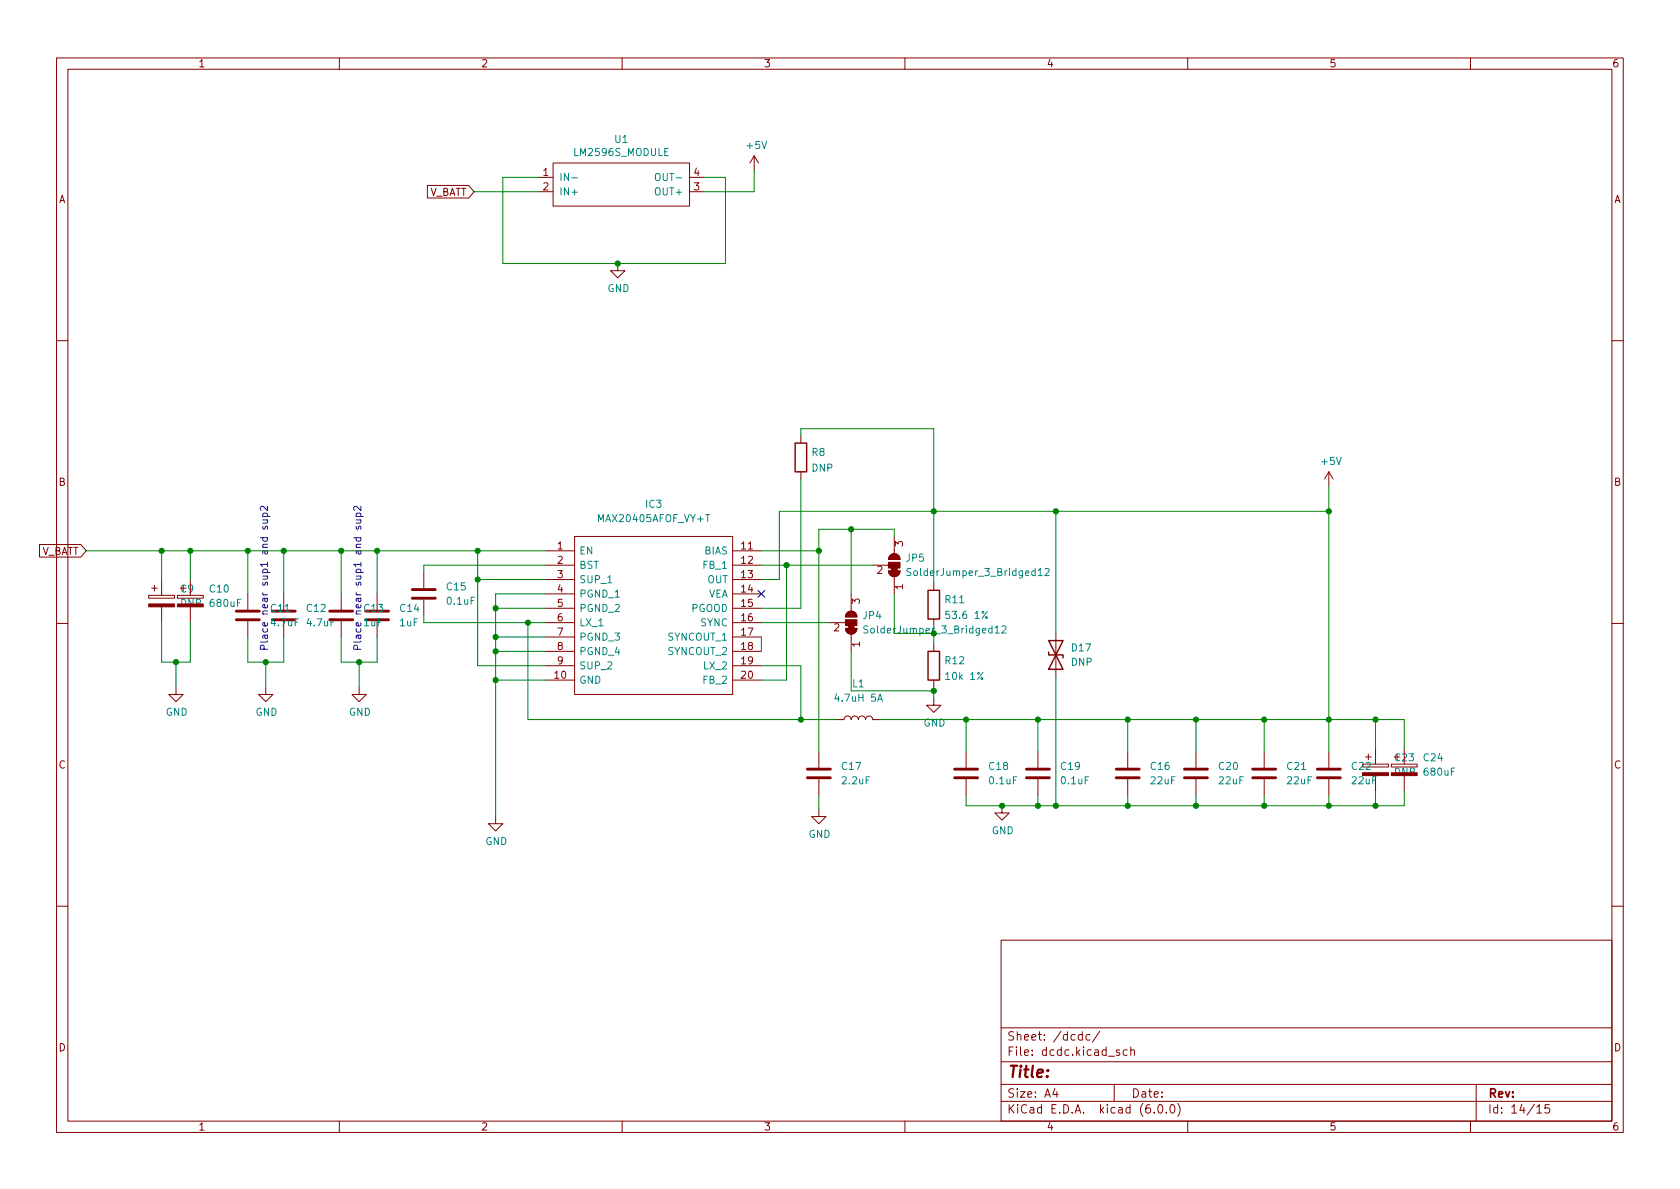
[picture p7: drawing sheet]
<svg xmlns="http://www.w3.org/2000/svg" width="297mm" height="210mm" viewBox="0 0 297 210" stroke-linecap="round" stroke-linejoin="round" font-family="sans-serif">
<g fill="none" stroke="#840000" stroke-width=".18">
<path d="M10 10.2h277v190.1h-277zM12 12.2h273v186.1h-273zM60 10.2v2M110 10.2v2M160 10.2v2M210 10.2v2M260 10.2v2M75.6 32.8h7.3l.9 1.1-.9 1.1h-7.3zM95.2 31.4h2.6M95.2 33.9h2.6M97.8 28.8h24.1v7.6h-24.1zM121.9 31.4h2.6"/>
<path d="M121.9 33.9h2.6M133.3 27.6l-.7 1.2M133.3 27.6v2.5M133.3 27.6l.8 1.2M109.2 46.6v1.3h1.3l-1.3 1.2-1.3-1.2h1.3M10 60.2h2M141.6 77.1v1.3M285 60.2h2M7 96.3h7.3l.9 1.1-.9 1.1h-7.3zM96.5 97.4h5.1M96.5 99.9h5.1M101.6 94.9h27.9v27.9h-27.9z"/>
<path d="M129.5 97.4h5.1M129.5 99.9h5.1M141.6 83.4v1.3M154.3 99.9h2.8M157.4 98.2a1.02 1.02 0 0 1 1.1-.2 1.02 1.02 0 0 1 .6 .9h-2zM158.1 94.9v3M234.9 83.4l-.7 1.3M234.9 83.4v2.6M234.9 83.4l.8 1.3M10 110.2h2M26.3 105.3h4.6v.5h-4.6zM26.8 104h1"/>
<path d="M27.3 103.5v1M28.6 102.5v2.8M28.6 107.3v2.8M31.4 105.3h4.5v.5h-4.5zM33.7 102.5v2.8M33.7 107.3v2.8M43.8 105v2.8M43.8 109.8v2.8M50.2 105v2.8M50.2 109.8v2.8M60.3 105v2.8M60.3 109.8v2.8"/>
<path d="M66.7 105v2.8M66.7 109.8v2.8M74.9 101.2v2.8M74.9 106v2.8M96.5 102.5h5.1M96.5 105h5.1M96.5 107.6h5.1M96.5 110.1h5.1M96.5 112.6h5.1M96.5 115.2h5.1M96.5 117.7h5.1M129.5 102.5h5.1"/>
<path d="M129.5 105h5.1M129.5 107.6h5.1M129.5 110.1h5.1M129.5 112.6h5.1M129.5 115.2h5.1M129.5 117.7h5.1M146.7 110.1h2.8M149.5 111.1h2a1.02 1.02 0 0 1-1 1 1.02 1.02 0 0 1-1-1zM149.8 108.4a1.02 1.02 0 0 1 1.1-.3 1.02 1.02 0 0 1 .6 1h-2zM150.5 105v3.1M150.5 112.1v3.1M157.1 101h2a1.02 1.02 0 0 1-1 1 1.02 1.02 0 0 1-1-1z"/>
<path d="M158.1 102v3M165.1 103.1v1.3M165.1 109.5v1.2M165.1 113.9v1.3M186.7 112v7.6M285 110.2h2M31.1 121.5v1.3h1.3l-1.3 1.3-1.3-1.3h1.3M47 121.5v1.3h1.3l-1.3 1.3-1.3-1.3h1.3M63.5 121.5v1.3h1.3l-1.3 1.3-1.3-1.3h1.3M96.5 120.3h5.1M129.5 120.3h5.1M144.8 133v2.8"/>
<path d="M144.8 137.8v2.8M148 127.2h1.2a.64 .64 0 0 1 .7-.6 .64 .64 0 0 1 .6 .6 .64 .64 0 0 1 .6-.6 .64 .64 0 0 1 .7 .6 .64 .64 0 0 1 .6-.6 .64 .64 0 0 1 .6 .6 .64 .64 0 0 1 .7-.6 .64 .64 0 0 1 .6 .6h1.3M165.1 123.4v1.3h1.3l-1.3 1.3-1.3-1.3h1.3M165.1 120.3v1.2M170.8 133v2.8M170.8 137.8v2.8M183.5 133v2.8M183.5 137.8v2.8M199.4 133v2.8M199.4 137.8v2.8M211.5 133v2.8M211.5 137.8v2.8"/>
<path d="M223.5 133v2.8M223.5 137.8v2.8M234.9 133v2.8M234.9 137.8v2.8M240.9 135.1h4.6v.5h-4.6zM241.4 133.9h1M241.9 133.3v1.1M243.2 132.3v2.8M243.2 137.2v2.7M246 135.1h4.6v.5h-4.6zM248.3 132.3v2.8M248.3 137.2v2.7"/>
<path d="M87.6 144.4v1.3h1.3l-1.3 1.2-1.2-1.2h1.2M144.8 143.1v1.3h1.2l-1.2 1.3-1.3-1.3h1.3M177.2 142.5v1.3h1.2l-1.2 1.2-1.3-1.2h1.3M10 160.2h2M177 166.3h108v32h-108zM285 160.2h2M60 198.3v2M110 198.3v2M160 198.3v2M177 194.8h108M177 191.8h108M177 187.8h108"/>
<path d="M177 181.8h108M186.5 192.5l-.4 1h1M186.9 193v1M191.4 183l-.5-.1-.3 .3v.4l.2 .3h.6M191.4 182.4v1.5M192.7 183l-.4-.1-.3 .3v.4l.1 .3h.6M194.4 182.4l-1.3 1.9M197 191.8v3M197.9 185.7l-.3-.1-.2 .2v.3l.5 .1v.4h-.5M199.3 185.7l-.4-.1-.3 .3v.4l.1 .3h.6M199.9 185.8l.2-.2 .4 .1 .1 .9M199.9 185.1v1.5"/>
<path d="M204.1 196.7v.1M204.9 195.4l.2-.1a.81 .81 0 0 1 .6 .7 .81 .81 0 0 1-.3 .8h-.2a.81 .81 0 0 1-.6-.6 .81 .81 0 0 1 .3-.8zM206.2 196.7v.1M207.1 195.4l.1-.1a.81 .81 0 0 1 .6 .7 .81 .81 0 0 1-.3 .8h-.1a.81 .81 0 0 1-.6-.6 .81 .81 0 0 1 .3-.8zM208.2 195.1a1.72 1.72 0 0 1 0 2.3M210 198.3v2M260 198.3v2M261 191.8v6.5M271.7 195.8l.5-.5v1.5M271.7 196.8h.9M273.9 195.3h-.7l-.1 .7 .3-.1 .5 .1 .1 .2-.1 .5-.2 .1-.6-.1"/>
</g>
<g fill="none" stroke="#840000" stroke-width=".51">
<path d="M41.8 109.6h4M41.8 108.1h4M48.1 109.6h4.1M48.1 108.1h4.1M58.3 109.6h4.1M58.3 108.1h4.1M64.6 109.6h4.1M64.6 108.1h4.1M72.9 105.8h4.1M72.9 104.3h4.1M142.7 137.5h4.1M142.7 136h4.1"/>
<path d="M168.8 137.5h4M168.8 136h4M181.5 137.5h4M181.5 136h4M197.4 137.5h4M197.4 136h4M209.4 137.5h4.1M209.4 136h4.1M221.5 137.5h4.1M221.5 136h4.1M232.9 137.5h4.1M232.9 136h4.1"/>
</g>
<g fill="#840000" stroke="#840000" stroke-width=".18">
<path d="M26.3 106.8h4.6v.5h-4.6z"/>
<path d="M31.4 106.8h4.5v.5h-4.5z"/>
<path d="M240.9 136.6h4.6v.6h-4.6z"/>
<path d="M246 136.6h4.6v.6h-4.6z"/>
<path d="M157.6 100.5h1v.5h-1z"/>
<path d="M157.1 101h2a1.02 1.02 0 0 1-1 1 1.02 1.02 0 0 1-1-1z"/>
<path d="M157.1 99.4h2v1.1h-2z"/>
<path d="M157.4 98.2a1.02 1.02 0 0 1 1.1-.2 1.02 1.02 0 0 1 .6 .9h-2z"/>
<path d="M150 110.6h1v.5h-1z"/>
<path d="M149.5 111.1h2a1.02 1.02 0 0 1-1 1 1.02 1.02 0 0 1-1-1z"/>
<path d="M149.5 109.6h2v1h-2z"/>
<path d="M149.8 108.4a1.02 1.02 0 0 1 1.1-.3 1.02 1.02 0 0 1 .6 1h-2z"/>
</g>
<path d="M101.1 31.5h1M115.9 30.8l.3-.1a.43 .43 0 0 1 .5 .4v.4a.42 .42 0 0 1-.4 .5 .42 .42 0 0 1-.4-.5zM153.4 110.7h-.4l-.2 .1v.4l.5 .2 .1 .3-.2 .2h-.5M161.1 100.6l-.5-.1-.2 .1v.4l.5 .2 .2 .3-.3 .3-.5-.1M175.9 111l.4-.3v1.2M175.9 111.9h.8M177.2 110.8l.4-.1 .3 .3-.8 .9h.8M183.6 100.9l.3-.4v1.3M183.6 101.8h.7M184.8 100.6l.5-.1 .2 .4-.8 .9h.8M155.2 124l.4-1.3 .4 1.3" fill="none" stroke="#008484" stroke-width=".18"/>
<path d="M140.6 78.4h2v5h-2zM164.1 104.4h2v5.1h-2zM164.1 115.2h2v5.1h-2zM185.4 115.3v.5h2.6v.5M185.4 113.3h2.6l-2.6 5.1h2.6z" fill="none" stroke="#840000" stroke-width=".25"/>
<path d="M46.5 91.9h.8M46.5 91.3h1.2M46.5 93.1v.3l.1 .2 .2-.1 .1-.4h.3v.5M46.5 91.3v-.3l.2-.3 .5 .2v.4M47.2 91.9l.1 .2-.1 .3-.7 .1M47.3 89.5v.8l-.9-.8-.4 .3 .2 .5M63 91.9h.8M63 91.3h1.2M63 93.1v.3l.1 .2 .2-.1 .2-.4h.3v.5M63 91.3v-.3l.2-.3 .6 .2v.4M63.7 91.9l.1 .2v.3l-.8 .1M63.8 89.5v.8l-.9-.8-.4 .3 .2 .5" fill="none" stroke="#0000c2" stroke-width=".18"/>
<g fill="none" stroke="#008400" stroke-width=".18">
<path d="M83.8 33.9h11.4M95.2 31.4h-6.3v15.2h39.4v-15.2h-3.8M133.3 30.1v3.8h-8.8M141.6 77.1v-1.3h23.5v27.3M15.2 97.4h81.3M28.6 97.4v5.1M33.7 97.4v5.1M43.8 97.4v7.6M50.2 97.4v7.6M60.3 97.4v7.6M66.7 97.4v7.6M84.5 97.4v20.3h12"/>
<path d="M96.5 99.9h-21.6v1.3M134.6 97.4h10.2M134.6 99.9h19.7M139.1 99.9v20.4h-4.5M141.6 84.7v22.9h-7M150.5 93.6v11.4M158.1 94.9v-1.3h-13.3v39.4M186.7 90.4v21.6M234.9 86v47M234.9 90.4h-97.1v12.1h-3.2M28.6 110.1v7h5.1v-7M31.1 117.1v4.4"/>
<path d="M43.8 112.6v4.5h6.4v-4.5M47 117.1v4.4M60.3 112.6v4.5h6.4v-4.5M63.5 117.1v4.4M74.9 108.8v1.3h21.6M84.5 102.5h12M87.6 107.6h8.9M87.6 112.6h8.9M87.6 115.2h8.9M93.3 110.1v17.1h54.7M96.5 105h-8.9v39.4M134.6 117.7h7v9.5"/>
<path d="M134.6 110.1h12.1M134.6 112.6v2.6M150.5 115.2v7h14.6M158.1 105v7h7v1.9M186.7 119.6v22.9M87.6 120.3h8.9M155.6 127.2h92.7v5.1M165.1 121.5v1.9M170.8 127.2v5.8M183.5 127.2v5.8M199.4 127.2v5.8M211.5 127.2v5.8"/>
<path d="M223.5 127.2v5.8M243.2 127.2v5.1M243.2 139.9v2.6M248.3 139.9v2.6h-77.5v-1.9M144.8 140.6v2.5M183.5 140.6v1.9M199.4 140.6v1.9M211.5 140.6v1.9M223.5 140.6v1.9M234.9 140.6v1.9"/>
</g>
<path d="M134 104.4l1.2 1.2M135.2 104.4l-1.2 1.2" fill="none" stroke="#000084" stroke-width=".18"/>
<g fill="#008400" stroke="#008400" stroke-width=".18">
<circle cx="243.2" cy="142.5" r=".46"/>
<circle cx="199.4" cy="142.5" r=".46"/>
<circle cx="223.5" cy="127.2" r=".46"/>
<circle cx="234.9" cy="127.2" r=".46"/>
<circle cx="234.9" cy="90.4" r=".46"/>
<circle cx="211.5" cy="142.5" r=".46"/>
<circle cx="211.5" cy="127.2" r=".46"/>
<circle cx="223.5" cy="142.5" r=".46"/>
<circle cx="243.2" cy="127.2" r=".46"/>
<circle cx="199.4" cy="127.2" r=".46"/>
<circle cx="234.9" cy="142.5" r=".46"/>
<circle cx="60.3" cy="97.4" r=".46"/>
<circle cx="50.2" cy="97.4" r=".46"/>
<circle cx="28.6" cy="97.4" r=".46"/>
<circle cx="33.7" cy="97.4" r=".46"/>
<circle cx="47" cy="117.1" r=".46"/>
<circle cx="43.8" cy="97.4" r=".46"/>
<circle cx="31.1" cy="117.1" r=".46"/>
<circle cx="165.1" cy="90.4" r=".46"/>
<circle cx="150.5" cy="93.6" r=".46"/>
<circle cx="141.6" cy="127.2" r=".46"/>
<circle cx="144.8" cy="97.4" r=".46"/>
<circle cx="87.6" cy="120.3" r=".46"/>
<circle cx="87.6" cy="115.2" r=".46"/>
<circle cx="87.6" cy="112.6" r=".46"/>
<circle cx="93.3" cy="110.1" r=".46"/>
<circle cx="139.1" cy="99.9" r=".46"/>
<circle cx="109.2" cy="46.6" r=".46"/>
<circle cx="84.5" cy="102.5" r=".46"/>
<circle cx="183.5" cy="127.2" r=".46"/>
<circle cx="186.7" cy="90.4" r=".46"/>
<circle cx="183.5" cy="142.5" r=".46"/>
<circle cx="186.7" cy="142.5" r=".46"/>
<circle cx="170.8" cy="127.2" r=".46"/>
<circle cx="165.1" cy="122.2" r=".46"/>
<circle cx="177.2" cy="142.5" r=".46"/>
<circle cx="66.7" cy="97.4" r=".46"/>
<circle cx="87.6" cy="107.6" r=".46"/>
<circle cx="84.5" cy="97.4" r=".46"/>
<circle cx="63.5" cy="117.1" r=".46"/>
</g>
<text font-size="2.8" fill="#840000" x="178" y="190.6">Title:</text>
<g font-size="2.1" fill="#840000">
<text x="178" y="184">Sheet: /dcdc/</text>
<text x="178" y="186.7">File: dcdc.kicad_sch</text>
<text x="178" y="196.9">KiCad E.D.A. kicad (6.0.0)</text>
<text x="178" y="194.1">Size: A4</text>
<text x="200" y="194.1">Date:</text>
<text x="263" y="194.1">Rev:</text>
<text x="263" y="196.9">Id: 14/15</text>
</g>
<g font-size="1.8" fill="#840000">
<text x="35" y="11.9">1</text>
<text x="85" y="11.9">2</text>
<text x="135" y="11.9">3</text>
<text x="185" y="11.9">4</text>
<text x="235" y="11.9">5</text>
<text x="285" y="11.9">6</text>
<text x="10.3" y="35.9">A</text>
<text x="75.7" y="34.6">V_BATT</text>
<text x="96" y="31.1">1</text>
<text x="96" y="33.6">2</text>
<text x="122.7" y="33.6">3</text>
<text x="122.7" y="31.1">4</text>
<text x="285.3" y="35.9">A</text>
<text x="10.3" y="85.9">B</text>
<text x="285.3" y="85.9">B</text>
<text x="7.1" y="98.1">V_BATT</text>
<text x="98.6" y="97.1">1</text>
<text x="98.6" y="99.7">2</text>
<text x="131.1" y="97.1">11</text>
<text x="131.1" y="99.7">12</text>
<text x="155.1" y="101.5">2</text>
<text x="159.6" y="96.6" transform="rotate(-90 159.6 96.6)">3</text>
<text x="31.9" y="104.8">C9</text>
<text x="98.6" y="102.2">3</text>
<text x="98.6" y="104.8">4</text>
<text x="98.6" y="107.3">5</text>
<text x="131.1" y="102.2">13</text>
<text x="131.1" y="104.8">14</text>
<text x="131.1" y="107.3">15</text>
<text x="152" y="106.8" transform="rotate(-90 152 106.8)">3</text>
<text x="159.6" y="104.2" transform="rotate(-90 159.6 104.2)">1</text>
<text x="98.6" y="109.8">6</text>
<text x="98.6" y="112.4">7</text>
<text x="131.1" y="109.8">16</text>
<text x="131.1" y="112.4">17</text>
<text x="147.5" y="111.6">2</text>
<text x="98.6" y="114.9">8</text>
<text x="98.6" y="117.5">9</text>
<text x="131.1" y="114.9">18</text>
<text x="131.1" y="117.5">19</text>
<text x="152" y="114.4" transform="rotate(-90 152 114.4)">1</text>
<text x="98.1" y="120">10</text>
<text x="131.1" y="120">20</text>
<text x="10.3" y="135.9">C</text>
<text x="246.7" y="134.6">C23</text>
<text x="285.3" y="135.9">C</text>
<text x="10.3" y="185.9">D</text>
<text x="285.3" y="185.9">D</text>
<text x="35" y="199.9">1</text>
<text x="85" y="199.9">2</text>
<text x="135" y="199.9">3</text>
<text x="185" y="199.9">4</text>
<text x="235" y="199.9">5</text>
<text x="285" y="199.9">6</text>
</g>
<g font-size="1.8" fill="#008484">
<text x="101.7" y="27.6">LM2596S_MODULE</text>
<text x="108.7" y="25.3">U1</text>
<text x="132.1" y="26.3">+5V</text>
<text x="98.8" y="32">IN-</text>
<text x="98.8" y="34.5">IN+</text>
<text x="116.1" y="34.5">OUT+</text>
<text x="116.6" y="32">OUT-</text>
<text x="107.4" y="51.6">GND</text>
<text x="143.5" y="83.4">DNP</text>
<text x="143.6" y="80.6">R8</text>
<text x="233.7" y="82.2">+5V</text>
<text x="114.2" y="89.8">IC3</text>
<text x="106" y="92.3">MAX20405AFOF_VY+T</text>
<text x="102.4" y="98">EN</text>
<text x="102.4" y="100.6">BST</text>
<text x="124.5" y="100.6">FB_1</text>
<text x="124.6" y="98">BIAS</text>
<text x="160.2" y="99.3">JP5</text>
<text x="161.2" y="101.8">SolderJumper_3_Bridged12</text>
<text x="31.9" y="107.3">DNP</text>
<text x="37.1" y="104.8">C10</text>
<text x="37.3" y="107.3">680uF</text>
<text x="79" y="104.4">C15</text>
<text x="79.1" y="106.9">0.1uF</text>
<text x="102.4" y="103.1">SUP_1</text>
<text x="102.4" y="105.7">PGND_1</text>
<text x="125" y="103.1">OUT</text>
<text x="125.1" y="105.7">VEA</text>
<text x="167.2" y="106.7">R11</text>
<text x="47.9" y="108.2">C11</text>
<text x="48" y="110.7">4.7uF</text>
<text x="54.3" y="108.2">C12</text>
<text x="54.4" y="110.7">4.7uF</text>
<text x="64.4" y="110.7">1uF</text>
<text x="64.4" y="108.2">C13</text>
<text x="70.7" y="110.7">1uF</text>
<text x="70.8" y="108.2">C14</text>
<text x="102.4" y="108.2">PGND_2</text>
<text x="102.4" y="110.7">LX_1</text>
<text x="102.4" y="113.3">PGND_3</text>
<text x="118.2" y="113.3">SYNCOUT_1</text>
<text x="122.2" y="108.2">PGOOD</text>
<text x="123.9" y="110.7">SYNC</text>
<text x="152.6" y="109.5">JP4</text>
<text x="167.6" y="109.4">53.6 1%</text>
<text x="102.4" y="115.8">PGND_4</text>
<text x="102.4" y="118.4">SUP_2</text>
<text x="118.2" y="115.8">SYNCOUT_2</text>
<text x="124.6" y="118.4">LX_2</text>
<text x="167.2" y="117.4">R12</text>
<text x="189.4" y="117.7">DNP</text>
<text x="189.5" y="115.2">D17</text>
<text x="102.4" y="120.9">GND</text>
<text x="124.5" y="120.9">FB_2</text>
<text x="148" y="124.1">4.7uH 5A</text>
<text x="150.7" y="121.5">L1</text>
<text x="167.5" y="120.2">10k 1%</text>
<text x="29.3" y="126.6">GND</text>
<text x="45.2" y="126.6">GND</text>
<text x="61.7" y="126.6">GND</text>
<text x="163.3" y="128.5">GND</text>
<text x="148.9" y="136.1">C17</text>
<text x="174.9" y="136.1">C18</text>
<text x="187.6" y="136.1">C19</text>
<text x="203.5" y="136.1">C16</text>
<text x="215.6" y="136.1">C20</text>
<text x="227.6" y="136.1">C21</text>
<text x="239.1" y="136.1">C22</text>
<text x="246.5" y="137.2">DNP</text>
<text x="251.8" y="134.6">C24</text>
<text x="251.9" y="137.2">680uF</text>
<text x="149" y="138.7">2.2uF</text>
<text x="175" y="138.7">0.1uF</text>
<text x="187.7" y="138.7">0.1uF</text>
<text x="203.5" y="138.7">22uF</text>
<text x="215.6" y="138.7">22uF</text>
<text x="227.7" y="138.7">22uF</text>
<text x="239.1" y="138.7">22uF</text>
<text x="85.8" y="149.4">GND</text>
<text x="142.9" y="148.2">GND</text>
<text x="175.3" y="147.5">GND</text>
</g>
<text font-size="1.8" fill="#008400" x="153.6" y="112">SolderJumper_3_Bridged12</text>
<g font-size="1.8" fill="#0000c2">
<text x="47.4" y="115.2" transform="rotate(-90 47.4 115.2)">Place near sup1 and sup2</text>
<text x="63.9" y="115.2" transform="rotate(-90 63.9 115.2)">Place near sup1 and sup2</text>
</g>
</svg>
